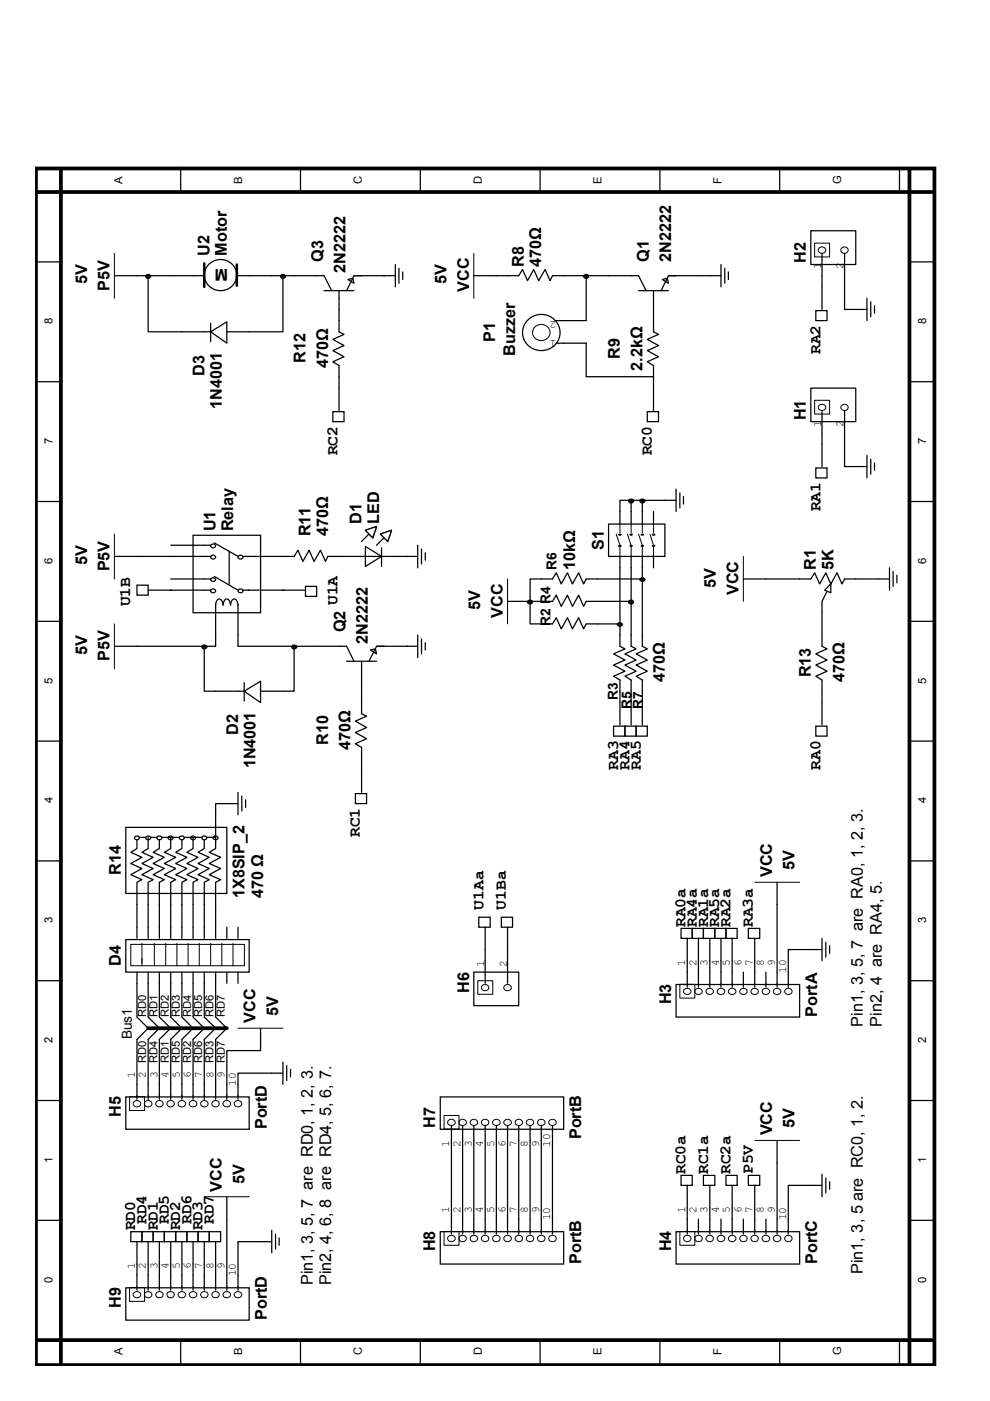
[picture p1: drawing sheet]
<svg xmlns="http://www.w3.org/2000/svg" width="210mm" height="297mm" viewBox="0 0 210 297" stroke-linecap="round" stroke-linejoin="round" font-family="sans-serif">
<path d="M7.6 35.7h190.5v253.7h-190.5zM12.9 36v253.4M192.8 36v253.4M7.6 40.7h190M7.6 284.1h190" fill="none" stroke="#000" stroke-width=".79"/>
<g fill="none" stroke="#000" stroke-width=".26">
<path d="M38.3 35.4v5.3M63.7 35.4v5.3M89.1 35.4v5.3M114.5 35.4v5.3M139.9 35.4v5.3M165.3 35.4v5.3M190.7 35.4v5.3M7.6 55.5h5.3M192.8 55.5h5.3M7.6 80.9h5.3M192.8 80.9h5.3M7.6 106.3h5.3"/>
<path d="M192.8 106.3h5.3M7.6 131.7h5.3M71.9 137h1.6l1.6 3.2M79.8 137h1.6M192.8 131.7h5.3M7.6 157.1h5.3M73.5 140.2h6.3M76.7 140.2v1.6M192.8 157.1h5.3M7.6 182.5h5.3M192.8 182.5h5.3M7.6 207.9h5.3"/>
<path d="M192.8 207.9h5.3M7.6 233.3h5.3M192.8 233.3h5.3M7.6 258.7h5.3M192.8 258.7h5.3M38.3 284.1v5.3M63.7 284.1v5.3M89.1 284.1v5.3M114.5 284.1v5.3M139.9 284.1v5.3M165.3 284.1v5.3M190.7 284.1v5.3"/>
</g>
<path d="M78.5 137.8l1.1-.2 .2 1z" fill="#fff"/>
<path d="M67.1 137h4.8M78.5 137.8l1.1-.2 .2 1zM86.2 137h-6.4l-1.6 3.2M51.8 144.7v4M51.8 146.5h3.4M76.7 141.8v2.4" fill="none" stroke="#000" stroke-width=".26"/>
<path d="M51.8 146.5l3.4-2.1v4.6z" fill="#fff"/>
<path d="M24.3 137h4.7M86.2 137h.1M86.2 137h2.4M88.6 134.7v4.7M89.4 135.5v3.1M90.2 136.3v1.5M45.7 146.5h6.4M51.8 146.5l3.4-2.1v4.6zM55.2 146.5h4.8" fill="none" stroke="#000" stroke-width=".26"/>
<path d="M24.3 132.3v9.5" fill="none" stroke="#000" stroke-width=".21"/>
<path d="M42.9 137a.51 .51 0 0 1 .6-.2 .51 .51 0 0 1 .3 .6 .59 .59 0 0 1-1-.2z" fill-rule="evenodd" fill="#f00"/>
<path d="M29 137h14.3M42.9 137a.51 .51 0 0 1 .6-.2 .51 .51 0 0 1 .3 .6 .59 .59 0 0 1-1-.2zM43.3 137v9.5h2.4M45.7 134.7v2.3h-2.4" fill="none" stroke="#000" stroke-width=".26"/>
<path d="M61.9 137a.51 .51 0 0 1 .7-.2 .51 .51 0 0 1 .2 .6 .59 .59 0 0 1-1-.2z" fill-rule="evenodd" fill="#f00"/>
<path d="M60 118h2.4l.8-1.3 1 2.3 1.3-2.3 1.1 2.3 1.3-2.3 1.1 2.3 .5-1h2.4M50.5 134.7v2.3h11.9M61.9 137a.51 .51 0 0 1 .7-.2 .51 .51 0 0 1 .2 .6 .59 .59 0 0 1-1-.2zM62.4 137v9.5h-2.4M62.4 137h4.7M76.7 144.2v7.1l1 .5-2.3 1.1 2.3 1.4-2.3 1 2.3 1.3-2.3 1.1 1.3 .8v2.4" fill="none" stroke="#000" stroke-width=".26"/>
<path d="M77.5 115.9l3.4 2.1-3.4 2.1z" fill="#fff"/>
<path d="M76.7 118h7.1M77.5 115.9l3.4 2.1-3.4 2.1zM77.5 112.4l2.3-.8-.8 2.4zM78.2 113.2l-1.5 1.6M80.6 113.2l2.4-.8-.8 2.4zM80.9 116.2v3.9M81.4 114l-1.6 1.6" fill="none" stroke="#000" stroke-width=".26"/>
<path d="M77.5 112.4l2.3-.8-.8 2.4z" fill="#fff"/>
<path d="M77.5 112.4l2.3-.8-.8 2.4z" fill="none" stroke="#000" stroke-width=".26"/>
<path d="M80.6 113.2l2.4-.8-.8 2.4z" fill="#fff"/>
<g fill="none" stroke="#000" stroke-width=".26">
<path d="M36.2 58.5h7.1M44.3 56a3.4 3.4 0 0 1 5.4 .6 3.4 3.4 0 0 1-2.2 5 3.3 3.3 0 0 1-3.7-1.6 3.3 3.3 0 0 1 .5-4zM50.2 58.5h7.4M44.7 68.5v4M44.7 70.3h3.4M24.3 118h20.4M36.2 115.6h8.5M40.9 113.5h14.3v16.4h-14.3zM44.7 117.9a.51 .51 0 0 1 .7-.2 .51 .51 0 0 1 .2 .6 .59 .59 0 0 1-.9-.2zM44.7 115.5a.51 .51 0 0 1 .7-.1 .51 .51 0 0 1 .2 .6 .57 .57 0 0 1-.9-.3zM45.4 115.1l5.1 2.9M48.6 116.9v6.9"/>
<path d="M50.5 117.9a.57 .57 0 0 1 1 .2 .5 .5 0 0 1-.6 .4 .5 .5 0 0 1-.4-.6zM51.5 118h3.4M55.2 118h4.8M71.9 118h4.8M80.6 113.2l2.4-.8-.8 2.4zM83.8 118h4.8M86.2 118h.1M88.6 115.6v4.8M89.4 116.4v3.2M90.2 117.2v1.6M29 124.1h2.4v2.1h-2.4zM31.4 125.1h13.3"/>
<path d="M36.2 125.1h.1M36.2 122.8h8.5M44.7 125.1a.51 .51 0 0 1 .7-.2 .51 .51 0 0 1 .2 .6 .57 .57 0 0 1-.9-.2zM44.7 122.7a.5 .5 0 0 1 .6-.2 .5 .5 0 0 1 .3 .6 .59 .59 0 0 1-.9-.2zM45.4 122.2l5.1 2.9M45.7 128.3a.95 .95 0 0 1 1-1.2l.4 .4 .2 .8v-.4a.75 .75 0 0 1 .8-.9 .75 .75 0 0 1 .7 .9l.1 .4v-.4a.75 .75 0 0 1 .8-.9 .75 .75 0 0 1 .7 .9l.1 .4M45.7 128v6.7M50.5 128v6.7M50.5 125.1a.59 .59 0 0 1 1 .2 .5 .5 0 0 1-.6 .4 .5 .5 0 0 1-.4-.6zM51.5 125.1h3.4M55.2 125.1h9.6M60 125.1h.1"/>
<path d="M64.8 124.3h2.3v2.1h-2.3zM75.4 168.3h2.3v2.1h-2.3zM76.7 160.9v7.1"/>
</g>
<path d="M24.3 113.2v9.6" fill="none" stroke="#000" stroke-width=".21"/>
<path d="M43.3 55.8v5M50.2 56.1v4.5" fill="none" stroke="#000" stroke-width=".53"/>
<path d="M44.7 70.3l3.4-2.1v4.6z" fill="#fff"/>
<path d="M38.6 70.3h6.3M44.7 70.3l3.4-2.1v4.6zM48.1 70.3h4.7M70.6 87.3h2.3v2.1h-2.3zM71.9 82.3v4.7" fill="none" stroke="#000" stroke-width=".26"/>
<path d="M59.5 58.4a.51 .51 0 0 1 .7-.2 .51 .51 0 0 1 .3 .6 .57 .57 0 0 1-1-.2z" fill-rule="evenodd" fill="#f00"/>
<path d="M59.5 58.4a.51 .51 0 0 1 .7-.2 .51 .51 0 0 1 .3 .6 .57 .57 0 0 1-1-.2zM67.1 58.5h1.6l1.6 3.1M75.1 58.5h1.6M68.7 61.6h6.4M71.9 61.6v1.6" fill="none" stroke="#000" stroke-width=".26"/>
<path d="M73.7 59.3l1.1-.3 .3 1.1z" fill="#fff"/>
<g fill="none" stroke="#000" stroke-width=".26">
<path d="M57.6 58.5h9.5M60 58.5v11.8h-7.2M73.7 59.3l1.1-.3 .3 1.1zM81.4 58.5h.1M83.8 58.5h-8.7l-1.6 3.1M83.8 56.1v4.7M84.6 56.9v3.2M85.4 57.6v1.7M100.5 58.5h4.7M133.8 58.5h1.6l1.6 3.1M141.7 58.5h1.6M150.5 58.5h2.4"/>
<path d="M152.9 56.1v4.7M153.7 56.9v3.2M154.4 57.6v1.7M71.9 63.2v7.1l1 .6-2.3 1.1 2.3 1.3-2.3 1 2.3 1.3-2.3 1.1 1.3 .8v4.8M135.4 61.6h6.3M138.6 61.6v1.6"/>
</g>
<path d="M100.5 53.7v9.5" fill="none" stroke="#000" stroke-width=".21"/>
<path d="M140.4 59.3l1.1-.3 .2 1.1z" fill="#fff"/>
<path d="M107.6 58.5h2.4l.8-1.4 1 2.4 1.4-2.4 1 2.4 1.4-2.4 1 2.4 .5-1h2.4M129 58.5h4.8M140.4 59.3l1.1-.3 .2 1.1zM148.1 58.5h-6.4l-1.5 3.1M138.6 68v2.3l1 .6-2.4 1.1 2.4 1.3-2.4 1 2.4 1.3-2.4 1.1 1.4 .8v2.4M138.6 63.2v2.4" fill="none" stroke="#000" stroke-width=".26"/>
<path d="M123.8 58.4a.59 .59 0 0 1 1 .2 .5 .5 0 0 1-.6 .4 .5 .5 0 0 1-.4-.6z" fill-rule="evenodd" fill="#f00"/>
<path d="M105.2 58.5h2.4M119.5 58.5h9.5M123.8 58.4a.59 .59 0 0 1 1 .2 .5 .5 0 0 1-.6 .4 .5 .5 0 0 1-.4-.6zM124.3 58.5v9.5h-6.4M148.1 58.5h2.4M112 67.8a3.9 3.9 0 0 1 6.2 .7 3.9 3.9 0 0 1-2.6 5.7 3.8 3.8 0 0 1-4.3-1.8 3.8 3.8 0 0 1 .7-4.6zM117.9 72.8h6.4v7.1h14.3v7.1M138.6 65.6v2.4M137.2 87.3h2.4v2.1h-2.4zM176.1 123.8l-1.8 3.7" fill="none" stroke="#000" stroke-width=".26"/>
<path d="M113.5 69.3a1.77 1.77 0 0 1 2.6 0 1.77 1.77 0 0 1-.4 2.7 1.77 1.77 0 0 1-2.3-.4 1.77 1.77 0 0 1 .1-2.3z" fill="none" stroke="#000" stroke-width=".21"/>
<path d="M174.8 125.1l1.3-1.3v1.9z" fill="#fff"/>
<g fill="none" stroke="#000" stroke-width=".26">
<path d="M141 106.1h2.3M143.3 103.7v4.7M144.1 104.5v3.2M144.9 105.3v1.6M107.6 127.5h4.8M114.8 132.3h2.3l.8-1.3 1.1 2.3 1.3-2.3 1.1 2.3 1.3-2.3 1 2.3 .6-1h2.4M114.8 127.5h2.3l.8-1.3 1.1 2.4 1.3-2.4 1.1 2.4 1.3-2.4 1 2.4 .6-1.1h2.4M114.8 122.8h2.3l.8-1.4 1.1 2.4 1.3-2.4 1.1 2.4 1.3-2.4 1 2.4 .6-1h2.4M131.4 134.7v2.3l1.1 .6-2.4 1 2.4 1.3-2.4 1.1 2.4 1.3-2.4 1.1 1.3 .8v2.3M133.8 134.7v2.3l1.1 .6-2.4 1 2.4 1.3-2.4 1.1 2.4 1.3-2.4 1.1 1.3 .8v2.3M136.2 134.7v2.3l1 .6-2.3 1 2.3 1.3-2.3 1.1 2.3 1.3-2.3 1.1 1.3 .8v2.3M157.6 122.8h14.3l.8-1.4 1.1 2.4 1.3-2.4 1 2.4 1.4-2.4 1 2.4 .6-1h9.5"/>
<path d="M174.3 127.5v9.5l1 .6-2.3 1 2.3 1.3-2.3 1.1 2.3 1.3-2.3 1.1 1.3 .8v9.5M174.8 125.1l1.3-1.3v1.9zM188.6 120.4v4.7M189.4 121.1v3.2M190.2 122v1.6M130.1 154h2.4v2.1h-2.4zM131.4 149v4.7M132.5 154h2.4v2.1h-2.4zM133.8 149v4.7M134.9 154h2.3v2.1h-2.3zM136.2 149v4.7M173 154h2.3v2.1h-2.3z"/>
</g>
<path d="M157.6 118v9.5M107.6 122.8v9.5" fill="none" stroke="#000" stroke-width=".21"/>
<path d="M131 132.2a.59 .59 0 0 1 1 .2 .5 .5 0 0 1-.6 .4 .5 .5 0 0 1-.4-.6z" fill-rule="evenodd" fill="#f00"/>
<path d="M131 132.2a.59 .59 0 0 1 1 .2 .5 .5 0 0 1-.6 .4 .5 .5 0 0 1-.4-.6z" fill="none" stroke="#000" stroke-width=".26"/>
<path d="M133.3 127.4a.57 .57 0 0 1 1 .3 .5 .5 0 0 1-.6 .3 .5 .5 0 0 1-.4-.6z" fill-rule="evenodd" fill="#f00"/>
<path d="M133.3 127.4a.57 .57 0 0 1 1 .3 .5 .5 0 0 1-.6 .3 .5 .5 0 0 1-.4-.6z" fill="none" stroke="#000" stroke-width=".26"/>
<path d="M135.7 122.7a.5 .5 0 0 1 .7-.2 .5 .5 0 0 1 .3 .6 .59 .59 0 0 1-1-.2z" fill-rule="evenodd" fill="#f00"/>
<path d="M135.7 122.7a.5 .5 0 0 1 .7-.2 .5 .5 0 0 1 .3 .6 .59 .59 0 0 1-1-.2z" fill="none" stroke="#000" stroke-width=".26"/>
<path d="M135.7 106a.51 .51 0 0 1 .7-.2 .51 .51 0 0 1 .3 .6 .57 .57 0 0 1-1-.2z" fill-rule="evenodd" fill="#f00"/>
<path d="M135.7 106a.51 .51 0 0 1 .7-.2 .51 .51 0 0 1 .3 .6 .57 .57 0 0 1-1-.2z" fill="none" stroke="#000" stroke-width=".26"/>
<path d="M111.9 127.4a.57 .57 0 0 1 1 .3 .5 .5 0 0 1-.6 .3 .5 .5 0 0 1-.4-.6z" fill-rule="evenodd" fill="#f00"/>
<g fill="none" stroke="#000" stroke-width=".26">
<path d="M171.9 48.9h9.5v7.2h-9.5zM174.3 53.7v11.9M179.1 53.7v11.9h4.7M173 65.9h2.3v2.1h-2.3zM183.8 63.2v4.8M184.6 64v3.2M185.4 64.8v1.6M171.9 82.3h9.5v7.1h-9.5zM173 99.2h2.3v2.1h-2.3zM174.3 87v11.9M179.1 87v11.9h4.7M183.8 96.6v4.7"/>
<path d="M184.6 97.4v3.1M185.4 98.2v1.5M129 111.1h12v6.9h-12zM131.4 108.4v2.5M131.4 118v16.7M133.8 108.4v2.5M133.8 118v16.7M136.2 108.4v2.5M136.2 118v16.7M136.2 106.1h4.8M138.6 108.4v2.5M138.6 118v2.4"/>
<path d="M111.9 127.4a.57 .57 0 0 1 1 .3 .5 .5 0 0 1-.6 .3 .5 .5 0 0 1-.4-.6zM112.4 127.5v4.8h2.4M112.4 127.5h.1M112.4 127.5h2.4M114.8 122.8h-2.4v4.7M126.7 132.3h4.7M126.7 127.5h7.1M126.7 122.8h9.5M131.4 146.5v2.5M133.8 146.5v2.5M136.2 146.5v2.5M48.1 170.4h2.4"/>
<path d="M50.5 168v4.8M51.3 168.8v3.1M52.1 169.6v1.6M101.5 194.5h2.4v2.1h-2.4zM102.9 196.6v11.9M106.3 194.5h2.4v2.1h-2.4zM107.6 196.6v11.9M144.4 196.8h2.4v2.2h-2.4zM145.7 199v10.3M146.8 196.8h2.3v2.2h-2.3zM148.1 199v10.3M149.1 196.8h2.5v2.2h-2.5z"/>
<path d="M150.5 199v10.3M151.6 196.8h2.3v2.2h-2.3zM152.9 199v10.3M153.9 196.8h2.4v2.2h-2.4zM155.2 199v10.3M158.7 196.8h2.4v2.2h-2.4zM160 199v10.3M164.8 187.1v22.2M174.3 199v4.7M175.1 199.8v3.1M31.4 218l-2.4 2.4v12.7M33.8 218l-2.4 2.4v12.7"/>
<path d="M36.2 218l-2.4 2.4v12.7M38.6 218l-2.4 2.4v12.7M40.9 218l-2.3 2.4v12.7M43.3 218l-2.4 2.4v12.7M45.7 218l-2.4 2.4v12.7M48.1 218l-2.4 2.4v12.7M55.2 218v4.7h-7.1v10.4M100.5 206.1h9.5v7.1h-9.5zM143.3 208.7h26.2v6.9h-26.2zM157.6 206.1v3.2M162.4 206.1v3.2M174.3 201.3h-7.2v8"/>
<path d="M175.9 200.5v1.6M26.7 232.6h26.1v6.8h-26.1zM60 227.5h-9.5v5.6M60 225.2v4.7M60.8 225.9v3.2M61.6 226.7v1.6M93.3 232.6h26.2v6.8h-26.2zM95.7 238.6v23.1M98.1 238.6v23.1M100.5 238.6v23.1M102.9 238.6v23.1M105.2 238.6v23.1"/>
<path d="M107.6 238.6v23.1M110 238.6v23.1M112.4 238.6v23.1M114.8 238.6v23.1M117.1 238.6v23.1M48.1 253.7v19.8M144.4 249.2h2.4v2.1h-2.4zM145.7 251.3v10.4M148.1 258.5v3.2M149.1 249.2h2.5v2.1h-2.5zM150.5 251.3v10.4M152.9 258.5v3.2"/>
<path d="M153.9 249.2h2.4v2.1h-2.4zM155.2 251.3v10.4M157.6 258.5v3.2M158.7 249.2h2.4v2.1h-2.4zM160 251.3v10.4M162.4 258.5v3.2M164.8 241.8v19.9M174.3 251.3h-7.2v10.4M174.3 249v4.7M175.1 249.8v3.1M175.9 250.6v1.5M26.7 273h26.1v6.9h-26.1z"/>
<path d="M27.7 261.1h2.4v2.2h-2.4zM29 263.3v10.2M30.1 261.1h2.4v2.2h-2.4zM31.4 263.3v10.2M32.5 261.1h2.3v2.2h-2.3zM33.8 263.3v10.2M34.8 261.1h2.5v2.2h-2.5zM36.2 263.3v10.2M37.3 261.1h2.3v2.2h-2.3zM38.6 263.3v10.2M39.6 261.1h2.4v2.2h-2.4zM40.9 263.3v10.2"/>
<path d="M42 261.1h2.4v2.2h-2.4zM43.3 263.3v10.2M44.4 261.1h2.4v2.2h-2.4zM45.7 263.3v10.2M57.6 263.3h-7.1v10.2M57.6 260.8v4.8M58.4 261.7v3.1M59.2 262.5v1.5M93.3 261.1h26.2v6.9h-26.2zM143.3 261.1h26.2v6.9h-26.2z"/>
</g>
<g fill="none" stroke="#000" stroke-width=".21">
<path d="M172.7 51.6h3.2v2.9h-3.2zM173.7 52.6a.72 .72 0 0 1 1.2 0 .72 .72 0 0 1-.3 1.1 .71 .71 0 0 1-.9-.2 .71 .71 0 0 1 0-.9zM172.7 84.9h3.2v2.9h-3.2zM173.7 85.9a.71 .71 0 0 1 1.1 0 .71 .71 0 0 1-.2 1.1 .69 .69 0 0 1-.9-.2 .69 .69 0 0 1 0-.9zM178.5 85.9a.71 .71 0 0 1 1.1 0 .71 .71 0 0 1-.2 1.1 .7 .7 0 0 1-.9-.2 .7 .7 0 0 1 0-.9zM130.6 113.2l.8 2.4M131.1 115.7l.3-.1 .3 .1-.3 .2zM131.2 113.3l.5 .1-.5 .1zM131.4 110.9v2.1M131.4 115.9v2.1M133 113.2l.8 2.4M133.6 113.3l.5 .1-.5 .1z"/>
<path d="M133.6 115.6l.5 .1-.5 .1zM133.8 110.9v2.1M133.8 115.9v2.1M135.4 113.2l.8 2.4M135.9 115.7l.3-.1 .2 .1-.2 .2zM136 113.3l.4 .1-.4 .1zM136.2 110.9v2.1M136.2 115.9v2.1M137.8 113.2l.8 2.4M138.4 113.3l.5 .1-.5 .1zM138.4 115.6l.5 .1-.3 .2-.2-.1zM138.6 110.9v2.1"/>
<path d="M138.6 115.9v2.1M160 187.1h9.5M50.5 218h9.5M101.3 207.9h3.2v2.9h-3.2zM102.3 208.9a.71 .71 0 0 1 1.1 0 .71 .71 0 0 1-.2 1.1 .7 .7 0 0 1-.9-.2 .7 .7 0 0 1 0-.9zM107.1 208.9a.71 .71 0 0 1 1.1 0 .71 .71 0 0 1-.3 1.1 .7 .7 0 0 1-.9-.2 .7 .7 0 0 1 .1-.9zM144.1 208.7h3.2v2.9h-3.2zM145.2 209.7a.71 .71 0 0 1 1.1 0 .71 .71 0 0 1-.3 1.1 .69 .69 0 0 1-.9-.2 .69 .69 0 0 1 .1-.9zM147.5 209.7a.7 .7 0 0 1 1.1 0 .7 .7 0 0 1-.2 1.1 .69 .69 0 0 1-.9-.2 .69 .69 0 0 1 0-.9zM149.9 209.7a.71 .71 0 0 1 1.1 0 .71 .71 0 0 1-.2 1.1 .7 .7 0 0 1-.9-.2 .7 .7 0 0 1 0-.9zM152.3 209.7a.71 .71 0 0 1 1.1 0 .71 .71 0 0 1-.2 1.1 .7 .7 0 0 1-.9-.2 .7 .7 0 0 1 0-.9zM154.7 209.7a.71 .71 0 0 1 1.1 0 .71 .71 0 0 1-.3 1.1 .69 .69 0 0 1-.8-.2 .69 .69 0 0 1 0-.9z"/>
<path d="M157.1 209.7a.7 .7 0 0 1 1.1 0 .7 .7 0 0 1-.3 1.1 .69 .69 0 0 1-.9-.2 .69 .69 0 0 1 .1-.9zM159.4 209.7a.71 .71 0 0 1 1.1 0 .71 .71 0 0 1-.2 1.1 .7 .7 0 0 1-.9-.2 .7 .7 0 0 1 0-.9zM161.8 209.7a.71 .71 0 0 1 1.1 0 .71 .71 0 0 1-.2 1.1 .7 .7 0 0 1-.9-.2 .7 .7 0 0 1 0-.9zM164.2 209.7a.71 .71 0 0 1 1.1 0 .71 .71 0 0 1-.2 1.1 .69 .69 0 0 1-.9-.2 .69 .69 0 0 1 0-.9zM166.6 209.7a.7 .7 0 0 1 1.1 0 .7 .7 0 0 1-.2 1.1 .69 .69 0 0 1-.9-.2 .69 .69 0 0 1 0-.9zM27.5 232.5h3.1v2.9h-3.1zM28.5 233.5a.73 .73 0 0 1 1.1 0 .73 .73 0 0 1-.3 1.1 .72 .72 0 0 1-.9-.1 .72 .72 0 0 1 .1-1zM30.9 233.5a.72 .72 0 0 1 1.1 0 .72 .72 0 0 1-.3 1.1 .71 .71 0 0 1-.9-.2 .71 .71 0 0 1 .1-.9zM38 233.5a.73 .73 0 0 1 1.1 0 .73 .73 0 0 1-.2 1.1 .72 .72 0 0 1-.9-.1 .72 .72 0 0 1 0-1zM40.4 233.5a.72 .72 0 0 1 1.1 0 .72 .72 0 0 1-.3 1.1 .71 .71 0 0 1-.9-.2 .71 .71 0 0 1 .1-.9zM47.5 233.5a.73 .73 0 0 1 1.2 0 .73 .73 0 0 1-.3 1.1 .72 .72 0 0 1-.9-.1 .72 .72 0 0 1 0-1zM49.9 233.5a.72 .72 0 0 1 1.1 0 .72 .72 0 0 1-.2 1.1 .71 .71 0 0 1-.9-.2 .71 .71 0 0 1 0-.9z"/>
<path d="M94.1 236.5h3.2v2.9h-3.2zM95.1 237.5a.71 .71 0 0 1 1.2 0 .71 .71 0 0 1-.3 1.1 .7 .7 0 0 1-.9-.2 .7 .7 0 0 1 0-.9zM97.5 237.5a.71 .71 0 0 1 1.1 0 .71 .71 0 0 1-.2 1.1 .7 .7 0 0 1-.9-.2 .7 .7 0 0 1 0-.9zM99.9 237.5a.71 .71 0 0 1 1.1 0 .71 .71 0 0 1-.2 1.1 .69 .69 0 0 1-.9-.2 .69 .69 0 0 1 0-.9zM102.3 237.5a.71 .71 0 0 1 1.1 0 .71 .71 0 0 1-.2 1.1 .7 .7 0 0 1-.9-.2 .7 .7 0 0 1 0-.9zM104.7 237.5a.71 .71 0 0 1 1.1 0 .71 .71 0 0 1-.3 1.1 .7 .7 0 0 1-.9-.2 .7 .7 0 0 1 .1-.9zM107.1 237.5a.71 .71 0 0 1 1.1 0 .71 .71 0 0 1-.3 1.1 .7 .7 0 0 1-.9-.2 .7 .7 0 0 1 .1-.9zM109.4 237.5a.71 .71 0 0 1 1.2 0 .71 .71 0 0 1-.3 1.1 .69 .69 0 0 1-.9-.2 .69 .69 0 0 1 0-.9zM111.8 237.5a.71 .71 0 0 1 1.1 0 .71 .71 0 0 1-.2 1.1 .7 .7 0 0 1-.9-.2 .7 .7 0 0 1 0-.9zM114.2 237.5a.71 .71 0 0 1 1.1 0 .71 .71 0 0 1-.2 1.1 .7 .7 0 0 1-.9-.2 .7 .7 0 0 1 0-.9zM116.6 237.5a.71 .71 0 0 1 1.1 0 .71 .71 0 0 1-.3 1.1 .7 .7 0 0 1-.9-.2 .7 .7 0 0 1 .1-.9zM43.3 253.7h9.5"/>
<path d="M160 241.8h9.5M27.5 273h3.1v2.9h-3.1zM28.5 274a.71 .71 0 0 1 1.1 0 .71 .71 0 0 1-.3 1.1 .7 .7 0 0 1-.9-.2 .7 .7 0 0 1 .1-.9zM30.9 274a.71 .71 0 0 1 1.1 0 .71 .71 0 0 1-.3 1.1 .7 .7 0 0 1-.9-.2 .7 .7 0 0 1 .1-.9zM33.2 274a.71 .71 0 0 1 1.2 0 .71 .71 0 0 1-.3 1.1 .7 .7 0 0 1-.9-.2 .7 .7 0 0 1 0-.9zM35.6 274a.71 .71 0 0 1 1.1 0 .71 .71 0 0 1-.2 1.1 .7 .7 0 0 1-.9-.2 .7 .7 0 0 1 0-.9zM38 274a.71 .71 0 0 1 1.1 0 .71 .71 0 0 1-.2 1.1 .7 .7 0 0 1-.9-.2 .7 .7 0 0 1 0-.9zM40.4 274a.71 .71 0 0 1 1.1 0 .71 .71 0 0 1-.3 1.1 .7 .7 0 0 1-.8-.2 .7 .7 0 0 1 0-.9zM42.8 274a.71 .71 0 0 1 1.1 0 .71 .71 0 0 1-.3 1.1 .7 .7 0 0 1-.9-.2 .7 .7 0 0 1 .1-.9zM45.1 274a.71 .71 0 0 1 1.1 0 .71 .71 0 0 1-.2 1.1 .7 .7 0 0 1-.9-.2 .7 .7 0 0 1 0-.9zM47.5 274a.71 .71 0 0 1 1.1 0 .71 .71 0 0 1-.2 1.1 .7 .7 0 0 1-.9-.2 .7 .7 0 0 1 0-.9zM49.9 274a.71 .71 0 0 1 1.1 0 .71 .71 0 0 1-.2 1.1 .7 .7 0 0 1-.9-.2 .7 .7 0 0 1 0-.9z"/>
<path d="M94.1 261.1h3.2v2.9h-3.2zM95.1 262.1a.73 .73 0 0 1 1.2 0 .73 .73 0 0 1-.3 1.1 .72 .72 0 0 1-.9-.2 .72 .72 0 0 1 0-.9zM97.5 262.1a.72 .72 0 0 1 1.2 0 .72 .72 0 0 1-.3 1.1 .71 .71 0 0 1-.9-.2 .71 .71 0 0 1 0-.9zM104.7 262.1a.73 .73 0 0 1 1.1 0 .73 .73 0 0 1-.3 1.1 .72 .72 0 0 1-.9-.2 .72 .72 0 0 1 .1-.9zM107.1 262.1a.72 .72 0 0 1 1.1 0 .72 .72 0 0 1-.3 1.1 .71 .71 0 0 1-.9-.2 .71 .71 0 0 1 .1-.9zM114.2 262.1a.73 .73 0 0 1 1.1 0 .73 .73 0 0 1-.2 1.1 .72 .72 0 0 1-.9-.2 .72 .72 0 0 1 0-.9zM116.6 262.1a.72 .72 0 0 1 1.1 0 .72 .72 0 0 1-.3 1.1 .71 .71 0 0 1-.9-.2 .71 .71 0 0 1 .1-.9zM144.1 261.1h3.2v2.9h-3.2zM145.2 262.1a.72 .72 0 0 1 1.1 0 .72 .72 0 0 1-.3 1.1 .71 .71 0 0 1-.9-.2 .71 .71 0 0 1 .1-.9zM152.3 262.1a.73 .73 0 0 1 1.1 0 .73 .73 0 0 1-.2 1.1 .72 .72 0 0 1-.9-.2 .72 .72 0 0 1 0-.9zM154.7 262.1a.72 .72 0 0 1 1.1 0 .72 .72 0 0 1-.3 1.1 .71 .71 0 0 1-.9-.2 .71 .71 0 0 1 .1-.9zM161.8 262.1a.73 .73 0 0 1 1.2 0 .73 .73 0 0 1-.3 1.1 .72 .72 0 0 1-.9-.2 .72 .72 0 0 1 0-.9z"/>
<path d="M164.2 262.1a.72 .72 0 0 1 1.1 0 .72 .72 0 0 1-.2 1.1 .71 .71 0 0 1-.9-.2 .71 .71 0 0 1 0-.9z"/>
<circle cx="179" cy="53.1" r=".73"/>
<circle cx="33.8" cy="234.1" r=".73"/>
<circle cx="36.1" cy="234.1" r=".73"/>
<circle cx="43.3" cy="234.1" r=".73"/>
<circle cx="45.7" cy="234.1" r=".73"/>
<circle cx="100.4" cy="262.6" r=".73"/>
<circle cx="102.8" cy="262.6" r=".73"/>
<circle cx="110" cy="262.6" r=".73"/>
<circle cx="112.3" cy="262.6" r=".73"/>
<circle cx="148.1" cy="262.6" r=".73"/>
<circle cx="150.4" cy="262.6" r=".73"/>
<circle cx="157.6" cy="262.6" r=".73"/>
<circle cx="160" cy="262.6" r=".73"/>
<circle cx="167.1" cy="262.6" r=".73"/>
</g>
<path d="M31.4 218h16.7" fill="none" stroke="#000" stroke-width=".79"/>
<path d="M133.3 106a.59 .59 0 0 1 1 .2 .5 .5 0 0 1-.6 .4 .5 .5 0 0 1-.4-.6z" fill-rule="evenodd" fill="#f00"/>
<g fill="none" stroke="#000" stroke-width=".26">
<path d="M133.3 106a.59 .59 0 0 1 1 .2 .5 .5 0 0 1-.6 .4 .5 .5 0 0 1-.4-.6zM133.8 106.1h-2.4v2.3M133.8 106.1h2.4v2.3M133.8 106.1v2.3M26.7 199.2h26.1v6.9h-26.1zM29 196.6v2.4M31.4 196.6v2.4M33.8 196.6v2.4M36.2 196.6v2.4M38.6 196.6v2.4M40.9 196.6v2.4M43.3 196.6v2.4"/>
<path d="M45.7 196.6v2.4M48.1 196.6v2.4M50.5 196.6v2.4M29 206.1v9.5l2.4 2.4M31.4 206.1v9.5l2.4 2.4M33.8 206.1v9.5l2.4 2.4M36.2 206.1v9.5l2.4 2.4M38.6 206.1v9.5l2.3 2.4M40.9 206.1v9.5l2.4 2.4M43.3 206.1v9.5l2.4 2.4M45.7 206.1v9.5l2.4 2.4M48.1 206.1v2.4"/>
<path d="M50.5 206.1v2.4"/>
</g>
<path d="M27.7 200.2h24.1v4.6h-24.1zM30.1 200v4.8M32.7 200v4.8M35.1 200v4.8M37.5 200v4.8M39.9 200v4.8M42.2 200v4.8M44.7 200v4.8M47 200v4.8M49.4 200v4.8" fill="none" stroke="#000" stroke-width=".21"/>
<path d="M45.2 177.5a.55 .55 0 0 1 .6-.3 .55 .55 0 0 1 .4 .5 .5 .5 0 0 1-.6 .3 .5 .5 0 0 1-.4-.5z" fill-rule="evenodd" fill="#fff"/>
<path d="M45.2 177.5a.55 .55 0 0 1 .6-.3 .55 .55 0 0 1 .4 .5 .5 .5 0 0 1-.6 .3 .5 .5 0 0 1-.4-.5z" fill="none" stroke="#000" stroke-width=".26"/>
<path d="M40.5 177.5a.5 .5 0 0 1 .6-.2 .5 .5 0 0 1 .3 .6 .59 .59 0 0 1-1-.2z" fill-rule="evenodd" fill="#fff"/>
<path d="M40.5 177.5a.5 .5 0 0 1 .6-.2 .5 .5 0 0 1 .3 .6 .59 .59 0 0 1-1-.2z" fill="none" stroke="#000" stroke-width=".26"/>
<path d="M35.7 177.5a.55 .55 0 0 1 .6-.3 .55 .55 0 0 1 .4 .5 .5 .5 0 0 1-.6 .3 .5 .5 0 0 1-.4-.5z" fill-rule="evenodd" fill="#fff"/>
<path d="M26.7 175.4h21.4v14h-21.4zM33.8 177.5v2.4l-1.3 .8 2.3 1.1-2.3 1.3 2.3 1-2.3 1.4 2.3 1-1 .6v2.3M35.7 177.5a.55 .55 0 0 1 .6-.3 .55 .55 0 0 1 .4 .5 .5 .5 0 0 1-.6 .3 .5 .5 0 0 1-.4-.5zM36.2 177.5v2.4l-1.4 .8 2.5 1.1-2.5 1.3 2.5 1-2.5 1.4 2.5 1-1.1 .6v2.3M38.6 177.5v2.4l-1.3 .8 2.3 1.1-2.3 1.3 2.3 1-2.3 1.4 2.3 1-1 .6v2.3M40.9 177.5v2.4l-1.3 .8 2.4 1.1-2.4 1.3 2.4 1-2.4 1.4 2.4 1-1.1 .6v2.3M43.3 177.5v2.4l-1.3 .8 2.4 1.1-2.4 1.3 2.4 1-2.4 1.4 2.4 1-1.1 .6v2.3M45.7 177.5v2.4l-1.3 .8 2.4 1.1-2.4 1.3 2.4 1-2.4 1.4 2.4 1-1.1 .6v2.3M45.7 175.1v2.4h-16.7" fill="none" stroke="#000" stroke-width=".26"/>
<path d="M31 177.5a.5 .5 0 0 1 .6-.2 .5 .5 0 0 1 .3 .6 .59 .59 0 0 1-1-.2z" fill-rule="evenodd" fill="#fff"/>
<path d="M29 177.5v2.4l-1.3 .8 2.4 1.1-2.4 1.3 2.4 1-2.4 1.4 2.4 1-1.1 .6v2.3M31 177.5a.5 .5 0 0 1 .6-.2 .5 .5 0 0 1 .3 .6 .59 .59 0 0 1-1-.2zM31.4 177.5v2.4l-1.3 .8 2.4 1.1-2.4 1.3 2.4 1-2.4 1.4 2.4 1-1.1 .6v2.3" fill="none" stroke="#000" stroke-width=".26"/>
<path d="M42.9 177.5a.5 .5 0 0 1 .6-.2 .5 .5 0 0 1 .3 .6 .59 .59 0 0 1-1-.2z" fill-rule="evenodd" fill="#fff"/>
<path d="M42.9 177.5a.5 .5 0 0 1 .6-.2 .5 .5 0 0 1 .3 .6 .59 .59 0 0 1-1-.2z" fill="none" stroke="#000" stroke-width=".26"/>
<path d="M38.1 177.5a.55 .55 0 0 1 .5-.3 .55 .55 0 0 1 .5 .5 .5 .5 0 0 1-.6 .3 .5 .5 0 0 1-.4-.5z" fill-rule="evenodd" fill="#fff"/>
<path d="M38.1 177.5a.55 .55 0 0 1 .5-.3 .55 .55 0 0 1 .5 .5 .5 .5 0 0 1-.6 .3 .5 .5 0 0 1-.4-.5z" fill="none" stroke="#000" stroke-width=".26"/>
<path d="M33.3 177.5a.5 .5 0 0 1 .7-.2 .5 .5 0 0 1 .3 .6 .59 .59 0 0 1-1-.2z" fill-rule="evenodd" fill="#fff"/>
<path d="M33.3 177.5a.5 .5 0 0 1 .7-.2 .5 .5 0 0 1 .3 .6 .59 .59 0 0 1-1-.2z" fill="none" stroke="#000" stroke-width=".26"/>
<path d="M28.6 177.5a.55 .55 0 0 1 .5-.3 .55 .55 0 0 1 .4 .5 .5 .5 0 0 1-.5 .3 .5 .5 0 0 1-.4-.5z" fill-rule="evenodd" fill="#fff"/>
<path d="M24.3 58.5h4.7M28.6 177.5a.55 .55 0 0 1 .5-.3 .55 .55 0 0 1 .4 .5 .5 .5 0 0 1-.5 .3 .5 .5 0 0 1-.4-.5zM48.1 170.4h-2.4v4.7M29 189.4v7.2M31.4 189.4v7.2M33.8 189.4v7.2M36.2 189.4v7.2M38.6 189.4v7.2M40.9 189.4v7.2M43.3 189.4v7.2M45.7 189.4v7.2" fill="none" stroke="#000" stroke-width=".26"/>
<path d="M24.3 53.7v9.5" fill="none" stroke="#000" stroke-width=".21"/>
<path d="M31 58.4a.51 .51 0 0 1 .6-.2 .51 .51 0 0 1 .3 .6 .57 .57 0 0 1-1-.2z" fill-rule="evenodd" fill="#f00"/>
<path d="M29 58.5h7.2M31 58.4a.51 .51 0 0 1 .6-.2 .51 .51 0 0 1 .3 .6 .57 .57 0 0 1-1-.2zM31.4 58.5v11.8h7.2" fill="none" stroke="#000" stroke-width=".26"/>
<g font-size="3.4">
<text x="44.4" y="54.2" transform="rotate(-90 44.4 54.2)">U2</text>
<text x="48.1" y="54.2" transform="rotate(-90 48.1 54.2)">Motor</text>
<text x="48.4" y="57.1" transform="rotate(-180 48.4 57.1)">M</text>
<text x="68.5" y="55.5" transform="rotate(-90 68.5 55.5)">Q3</text>
<text x="73.2" y="57.9" transform="rotate(-90 73.2 57.9)">2N2222</text>
<text x="111.1" y="56.6" transform="rotate(-90 111.1 56.6)">R8</text>
<text x="114.8" y="56.6" transform="rotate(-90 114.8 56.6)">470Ω</text>
<text x="137.5" y="55.5" transform="rotate(-90 137.5 55.5)">Q1</text>
<text x="142.3" y="55.5" transform="rotate(-90 142.3 55.5)">2N2222</text>
<text x="170.9" y="55.8" transform="rotate(-90 170.9 55.8)">H2</text>
<text x="18.5" y="60.3" transform="rotate(-90 18.5 60.3)">5V</text>
<text x="23.2" y="61.6" transform="rotate(-90 23.2 61.6)">P5V</text>
<text x="94.7" y="60.3" transform="rotate(-90 94.7 60.3)">5V</text>
<text x="99.4" y="61.9" transform="rotate(-90 99.4 61.9)">VCC</text>
<text x="64.8" y="77" transform="rotate(-90 64.8 77)">R12</text>
<text x="105" y="72.5" transform="rotate(-90 105 72.5)">P1</text>
<text x="109.2" y="75.4" transform="rotate(-90 109.2 75.4)">Buzzer</text>
<text x="131.4" y="76.1" transform="rotate(-90 131.4 76.1)">R9</text>
<text x="173.9" y="75.1" transform="rotate(-90 173.9 75.1)">RA2</text>
<text x="43.3" y="79.6" transform="rotate(-90 43.3 79.6)">D3</text>
<text x="69.6" y="78" transform="rotate(-90 69.6 78)">470Ω</text>
<text x="136.2" y="78.6" transform="rotate(-90 136.2 78.6)">2.2kΩ</text>
<text x="47" y="86.7" transform="rotate(-90 47 86.7)">1N4001</text>
<text x="170.9" y="89.1" transform="rotate(-90 170.9 89.1)">H1</text>
<text x="71.5" y="96.6" transform="rotate(-90 71.5 96.6)">RC2</text>
<text x="138.2" y="96.6" transform="rotate(-90 138.2 96.6)">RC0</text>
<text x="45.7" y="112.7" transform="rotate(-90 45.7 112.7)">U1</text>
<text x="49.4" y="112.7" transform="rotate(-90 49.4 112.7)">Relay</text>
<text x="65.8" y="113.7" transform="rotate(-90 65.8 113.7)">R11</text>
<text x="69.6" y="113.7" transform="rotate(-90 69.6 113.7)">470Ω</text>
<text x="76.7" y="111.1" transform="rotate(-90 76.7 111.1)">D1</text>
<text x="80.4" y="111.1" transform="rotate(-90 80.4 111.1)">LED</text>
<text x="173.9" y="108.4" transform="rotate(-90 173.9 108.4)">RA1</text>
<text x="18.5" y="119.8" transform="rotate(-90 18.5 119.8)">5V</text>
<text x="128" y="116.7" transform="rotate(-90 128 116.7)">S1</text>
<text x="23.2" y="121.1" transform="rotate(-90 23.2 121.1)">P5V</text>
<text x="121.9" y="120.9" transform="rotate(-90 121.9 120.9)">10kΩ</text>
<text x="151.8" y="124.6" transform="rotate(-90 151.8 124.6)">5V</text>
<text x="173" y="120.9" transform="rotate(-90 173 120.9)">R1</text>
<text x="176.7" y="120.9" transform="rotate(-90 176.7 120.9)">5K</text>
<text x="27.6" y="128.6" transform="rotate(-90 27.6 128.6)">U1B</text>
<text x="71.5" y="128.3" transform="rotate(-90 71.5 128.3)">U1A</text>
<text x="101.8" y="129.4" transform="rotate(-90 101.8 129.4)">5V</text>
<text x="106.6" y="130.9" transform="rotate(-90 106.6 130.9)">VCC</text>
<text x="156.6" y="126.2" transform="rotate(-90 156.6 126.2)">VCC</text>
<text x="73.2" y="134.1" transform="rotate(-90 73.2 134.1)">Q2</text>
<text x="78" y="136.5" transform="rotate(-90 78 136.5)">2N2222</text>
<text x="18.5" y="138.9" transform="rotate(-90 18.5 138.9)">5V</text>
<text x="23.2" y="140.2" transform="rotate(-90 23.2 140.2)">P5V</text>
<text x="171.9" y="143.6" transform="rotate(-90 171.9 143.6)">R13</text>
<text x="141" y="144.7" transform="rotate(-90 141 144.7)">470Ω</text>
<text x="179.1" y="144.7" transform="rotate(-90 179.1 144.7)">470Ω</text>
<text x="50.5" y="155.8" transform="rotate(-90 50.5 155.8)">D2</text>
<text x="69.6" y="157.9" transform="rotate(-90 69.6 157.9)">R10</text>
<text x="74.3" y="159" transform="rotate(-90 74.3 159)">470Ω</text>
<text x="54.2" y="162.9" transform="rotate(-90 54.2 162.9)">1N4001</text>
<text x="131.1" y="163.2" transform="rotate(-90 131.1 163.2)">RA3</text>
<text x="133.4" y="163.2" transform="rotate(-90 133.4 163.2)">RA4</text>
<text x="135.8" y="163.2" transform="rotate(-90 135.8 163.2)">RA5</text>
<text x="173.9" y="163.2" transform="rotate(-90 173.9 163.2)">RA0</text>
<text x="76.3" y="177.5" transform="rotate(-90 76.3 177.5)">RC1</text>
<text x="25.6" y="185.5" transform="rotate(-90 25.6 185.5)">R14</text>
<text x="163.7" y="186" transform="rotate(-90 163.7 186)">VCC</text>
<text x="168.5" y="184.4" transform="rotate(-90 168.5 184.4)">5V</text>
<text x="51.8" y="190.4" transform="rotate(-90 51.8 190.4)">1X8SIP_2</text>
<text x="55.8" y="190.4" transform="rotate(-90 55.8 190.4)">470 Ω</text>
<text x="102.5" y="192.9" transform="rotate(-90 102.5 192.9)">U1Aa</text>
<text x="107.3" y="192.9" transform="rotate(-90 107.3 192.9)">U1Ba</text>
<text x="145.4" y="196.5" transform="rotate(-90 145.4 196.5)">RA0a</text>
<text x="147.7" y="196.5" transform="rotate(-90 147.7 196.5)">RA4a</text>
<text x="150.1" y="196.5" transform="rotate(-90 150.1 196.5)">RA1a</text>
<text x="152.5" y="196.5" transform="rotate(-90 152.5 196.5)">RA5a</text>
<text x="154.9" y="196.5" transform="rotate(-90 154.9 196.5)">RA2a</text>
<text x="159.6" y="196.5" transform="rotate(-90 159.6 196.5)">RA3a</text>
<text x="25.6" y="204.8" transform="rotate(-90 25.6 204.8)">D4</text>
<text x="59" y="215.3" transform="rotate(-90 59 215.3)">5V</text>
<text x="99.4" y="210.6" transform="rotate(-90 99.4 210.6)">H6</text>
<text x="142.3" y="213" transform="rotate(-90 142.3 213)">H3</text>
<text x="173.3" y="215.6" transform="rotate(-90 173.3 215.6)">PortA</text>
<text x="54.2" y="216.9" transform="rotate(-90 54.2 216.9)">VCC</text>
<text x="183" y="217.7" transform="rotate(-90 183 217.7)">Pin1, 3, 5, 7 are RA0, 1, 2, 3.</text>
<text x="186.9" y="217.7" transform="rotate(-90 186.9 217.7)">Pin2, 4 are RA4, 5.</text>
<text x="25.6" y="236.8" transform="rotate(-90 25.6 236.8)">H5</text>
<text x="56.6" y="239.4" transform="rotate(-90 56.6 239.4)">PortD</text>
<text x="92.3" y="239.1" transform="rotate(-90 92.3 239.1)">H7</text>
<text x="168.5" y="239.1" transform="rotate(-90 168.5 239.1)">5V</text>
<text x="123.2" y="241.5" transform="rotate(-90 123.2 241.5)">PortB</text>
<text x="163.7" y="240.7" transform="rotate(-90 163.7 240.7)">VCC</text>
<text x="51.8" y="251.1" transform="rotate(-90 51.8 251.1)">5V</text>
<text x="145.4" y="249" transform="rotate(-90 145.4 249)">RC0a</text>
<text x="150.1" y="249" transform="rotate(-90 150.1 249)">RC1a</text>
<text x="154.9" y="249" transform="rotate(-90 154.9 249)">RC2a</text>
<text x="159.6" y="249" transform="rotate(-90 159.6 249)">P5V</text>
<text x="47" y="252.6" transform="rotate(-90 47 252.6)">VCC</text>
<text x="28.7" y="260.8" transform="rotate(-90 28.7 260.8)">RD0</text>
<text x="31.1" y="259.5" transform="rotate(-90 31.1 259.5)">RD4</text>
<text x="33.4" y="260.8" transform="rotate(-90 33.4 260.8)">RD1</text>
<text x="35.8" y="259.5" transform="rotate(-90 35.8 259.5)">RD5</text>
<text x="38.2" y="260.8" transform="rotate(-90 38.2 260.8)">RD2</text>
<text x="40.6" y="259.5" transform="rotate(-90 40.6 259.5)">RD6</text>
<text x="43" y="260.8" transform="rotate(-90 43 260.8)">RD3</text>
<text x="45.3" y="259.5" transform="rotate(-90 45.3 259.5)">RD7</text>
<text x="92.3" y="265.3" transform="rotate(-90 92.3 265.3)">H8</text>
<text x="123.2" y="268" transform="rotate(-90 123.2 268)">PortB</text>
<text x="142.3" y="265.3" transform="rotate(-90 142.3 265.3)">H4</text>
<text x="173.3" y="268" transform="rotate(-90 173.3 268)">PortC</text>
<text x="66.3" y="272.5" transform="rotate(-90 66.3 272.5)">Pin1, 3, 5, 7 are RD0, 1, 2, 3.</text>
<text x="70.2" y="272.5" transform="rotate(-90 70.2 272.5)">Pin2, 4, 6, 8 are RD4, 5, 6, 7.</text>
<text x="183" y="270.1" transform="rotate(-90 183 270.1)">Pin1, 3, 5 are RC0, 1, 2.</text>
<text x="25.6" y="277.2" transform="rotate(-90 25.6 277.2)">H9</text>
<text x="56.6" y="279.9" transform="rotate(-90 56.6 279.9)">PortD</text>
</g>
<g font-size="2.9">
<text x="118" y="120.9" transform="rotate(-90 118 120.9)">R6</text>
<text x="116.7" y="132.8" transform="rotate(-90 116.7 132.8)">R2 R4</text>
<text x="131" y="148.4" transform="rotate(-90 131 148.4)">R3</text>
<text x="133.9" y="150.2" transform="rotate(-90 133.9 150.2)">R5</text>
<text x="136.3" y="150.2" transform="rotate(-90 136.3 150.2)">R7</text>
<text x="28" y="220.4" transform="rotate(-90 28 220.4)">Bus1</text>
</g>
<g font-size="2.4">
<text x="26" y="39.1" transform="rotate(-90 26 39.1)">A</text>
<text x="51.4" y="39.1" transform="rotate(-90 51.4 39.1)">B</text>
<text x="76.8" y="39.1" transform="rotate(-90 76.8 39.1)">C</text>
<text x="102.2" y="39.1" transform="rotate(-90 102.2 39.1)">D</text>
<text x="127.6" y="39.1" transform="rotate(-90 127.6 39.1)">E</text>
<text x="153" y="39.1" transform="rotate(-90 153 39.1)">F</text>
<text x="178.4" y="39.1" transform="rotate(-90 178.4 39.1)">G</text>
<text x="174.1" y="57.1" transform="rotate(-90 174.1 57.1)">1</text>
<text x="178.9" y="57.1" transform="rotate(-90 178.9 57.1)">2</text>
<text x="11.1" y="68.7" transform="rotate(-90 11.1 68.7)">8</text>
<text x="117.9" y="68.1" transform="rotate(-180 117.9 68.1)">2</text>
<text x="117.9" y="72" transform="rotate(-180 117.9 72)">1</text>
<text x="196.3" y="68.7" transform="rotate(-90 196.3 68.7)">8</text>
<text x="11.1" y="94.1" transform="rotate(-90 11.1 94.1)">7</text>
<text x="174.1" y="90.5" transform="rotate(-90 174.1 90.5)">1</text>
<text x="178.9" y="90.5" transform="rotate(-90 178.9 90.5)">2</text>
<text x="196.3" y="94.1" transform="rotate(-90 196.3 94.1)">7</text>
<text x="11.1" y="119.5" transform="rotate(-90 11.1 119.5)">6</text>
<text x="196.3" y="119.5" transform="rotate(-90 196.3 119.5)">6</text>
<text x="11.1" y="144.9" transform="rotate(-90 11.1 144.9)">5</text>
<text x="196.3" y="144.9" transform="rotate(-90 196.3 144.9)">5</text>
<text x="11.1" y="170.3" transform="rotate(-90 11.1 170.3)">4</text>
<text x="196.3" y="170.3" transform="rotate(-90 196.3 170.3)">4</text>
<text x="11.1" y="195.7" transform="rotate(-90 11.1 195.7)">3</text>
<text x="196.3" y="195.7" transform="rotate(-90 196.3 195.7)">3</text>
<text x="102.7" y="205" transform="rotate(-90 102.7 205)">1</text>
<text x="107.4" y="205" transform="rotate(-90 107.4 205)">2</text>
<text x="145.2" y="204.8" transform="rotate(-90 145.2 204.8)">1</text>
<text x="147.7" y="204.8" transform="rotate(-90 147.7 204.8)">2</text>
<text x="150" y="204.8" transform="rotate(-90 150 204.8)">3</text>
<text x="152.4" y="204.8" transform="rotate(-90 152.4 204.8)">4</text>
<text x="154.8" y="204.8" transform="rotate(-90 154.8 204.8)">5</text>
<text x="157.2" y="204.8" transform="rotate(-90 157.2 204.8)">6</text>
<text x="159.6" y="204.8" transform="rotate(-90 159.6 204.8)">7</text>
<text x="161.9" y="204.8" transform="rotate(-90 161.9 204.8)">8</text>
<text x="164.3" y="204.8" transform="rotate(-90 164.3 204.8)">9</text>
<text x="166.7" y="206.3" transform="rotate(-90 166.7 206.3)">10</text>
<text x="31" y="215.6" transform="rotate(-90 31 215.6)">RD0</text>
<text x="33.4" y="215.6" transform="rotate(-90 33.4 215.6)">RD1</text>
<text x="35.8" y="215.6" transform="rotate(-90 35.8 215.6)">RD2</text>
<text x="38.1" y="215.6" transform="rotate(-90 38.1 215.6)">RD3</text>
<text x="40.5" y="215.6" transform="rotate(-90 40.5 215.6)">RD4</text>
<text x="42.9" y="215.6" transform="rotate(-90 42.9 215.6)">RD5</text>
<text x="45.3" y="215.6" transform="rotate(-90 45.3 215.6)">RD6</text>
<text x="47.7" y="215.6" transform="rotate(-90 47.7 215.6)">RD7</text>
<text x="11.1" y="221.1" transform="rotate(-90 11.1 221.1)">2</text>
<text x="196.3" y="221.1" transform="rotate(-90 196.3 221.1)">2</text>
<text x="31" y="225.4" transform="rotate(-90 31 225.4)">RD0</text>
<text x="33.4" y="225.4" transform="rotate(-90 33.4 225.4)">RD4</text>
<text x="35.8" y="225.4" transform="rotate(-90 35.8 225.4)">RD1</text>
<text x="38.1" y="225.4" transform="rotate(-90 38.1 225.4)">RD5</text>
<text x="40.5" y="225.4" transform="rotate(-90 40.5 225.4)">RD2</text>
<text x="42.9" y="225.4" transform="rotate(-90 42.9 225.4)">RD6</text>
<text x="45.3" y="225.4" transform="rotate(-90 45.3 225.4)">RD3</text>
<text x="47.7" y="225.4" transform="rotate(-90 47.7 225.4)">RD7</text>
<text x="28.6" y="228.5" transform="rotate(-90 28.6 228.5)">1</text>
<text x="30.9" y="228.5" transform="rotate(-90 30.9 228.5)">2</text>
<text x="33.4" y="228.5" transform="rotate(-90 33.4 228.5)">3</text>
<text x="35.7" y="228.5" transform="rotate(-90 35.7 228.5)">4</text>
<text x="38.1" y="228.5" transform="rotate(-90 38.1 228.5)">5</text>
<text x="40.5" y="228.5" transform="rotate(-90 40.5 228.5)">6</text>
<text x="42.9" y="228.5" transform="rotate(-90 42.9 228.5)">7</text>
<text x="45.3" y="228.5" transform="rotate(-90 45.3 228.5)">8</text>
<text x="47.6" y="228.5" transform="rotate(-90 47.6 228.5)">9</text>
<text x="50" y="230.2" transform="rotate(-90 50 230.2)">10</text>
<text x="95.2" y="243.1" transform="rotate(-90 95.2 243.1)">1</text>
<text x="97.6" y="243.1" transform="rotate(-90 97.6 243.1)">2</text>
<text x="100" y="243.1" transform="rotate(-90 100 243.1)">3</text>
<text x="102.4" y="243.1" transform="rotate(-90 102.4 243.1)">4</text>
<text x="104.8" y="243.1" transform="rotate(-90 104.8 243.1)">5</text>
<text x="107.1" y="243.1" transform="rotate(-90 107.1 243.1)">6</text>
<text x="109.6" y="243.1" transform="rotate(-90 109.6 243.1)">7</text>
<text x="111.9" y="243.1" transform="rotate(-90 111.9 243.1)">8</text>
<text x="114.3" y="243.1" transform="rotate(-90 114.3 243.1)">9</text>
<text x="116.7" y="243.1" transform="rotate(-90 116.7 243.1)">10</text>
<text x="11.1" y="246.5" transform="rotate(-90 11.1 246.5)">1</text>
<text x="196.3" y="246.5" transform="rotate(-90 196.3 246.5)">1</text>
<text x="95.2" y="257.1" transform="rotate(-90 95.2 257.1)">1</text>
<text x="97.6" y="257.1" transform="rotate(-90 97.6 257.1)">2</text>
<text x="100" y="257.1" transform="rotate(-90 100 257.1)">3</text>
<text x="102.4" y="257.1" transform="rotate(-90 102.4 257.1)">4</text>
<text x="104.8" y="257.1" transform="rotate(-90 104.8 257.1)">5</text>
<text x="107.1" y="257.1" transform="rotate(-90 107.1 257.1)">6</text>
<text x="109.6" y="257.1" transform="rotate(-90 109.6 257.1)">7</text>
<text x="111.9" y="257.1" transform="rotate(-90 111.9 257.1)">8</text>
<text x="114.3" y="257.1" transform="rotate(-90 114.3 257.1)">9</text>
<text x="145.2" y="257.1" transform="rotate(-90 145.2 257.1)">1</text>
<text x="147.7" y="257.1" transform="rotate(-90 147.7 257.1)">2</text>
<text x="150" y="257.1" transform="rotate(-90 150 257.1)">3</text>
<text x="152.4" y="257.1" transform="rotate(-90 152.4 257.1)">4</text>
<text x="154.8" y="257.1" transform="rotate(-90 154.8 257.1)">5</text>
<text x="157.2" y="257.1" transform="rotate(-90 157.2 257.1)">6</text>
<text x="159.6" y="257.1" transform="rotate(-90 159.6 257.1)">7</text>
<text x="161.9" y="257.1" transform="rotate(-90 161.9 257.1)">8</text>
<text x="164.3" y="257.1" transform="rotate(-90 164.3 257.1)">9</text>
<text x="116.7" y="258.7" transform="rotate(-90 116.7 258.7)">10</text>
<text x="166.7" y="258.7" transform="rotate(-90 166.7 258.7)">10</text>
<text x="28.6" y="269.1" transform="rotate(-90 28.6 269.1)">1</text>
<text x="30.9" y="269.1" transform="rotate(-90 30.9 269.1)">2</text>
<text x="33.4" y="269.1" transform="rotate(-90 33.4 269.1)">3</text>
<text x="35.7" y="269.1" transform="rotate(-90 35.7 269.1)">4</text>
<text x="38.1" y="269.1" transform="rotate(-90 38.1 269.1)">5</text>
<text x="40.5" y="269.1" transform="rotate(-90 40.5 269.1)">6</text>
<text x="42.9" y="269.1" transform="rotate(-90 42.9 269.1)">7</text>
<text x="45.3" y="269.1" transform="rotate(-90 45.3 269.1)">8</text>
<text x="47.6" y="269.1" transform="rotate(-90 47.6 269.1)">9</text>
<text x="11.1" y="271.9" transform="rotate(-90 11.1 271.9)">0</text>
<text x="50" y="270.6" transform="rotate(-90 50 270.6)">10</text>
<text x="196.3" y="271.9" transform="rotate(-90 196.3 271.9)">0</text>
<text x="26" y="287.3" transform="rotate(-90 26 287.3)">A</text>
<text x="51.4" y="287.3" transform="rotate(-90 51.4 287.3)">B</text>
<text x="76.8" y="287.3" transform="rotate(-90 76.8 287.3)">C</text>
<text x="102.2" y="287.3" transform="rotate(-90 102.2 287.3)">D</text>
<text x="127.6" y="287.3" transform="rotate(-90 127.6 287.3)">E</text>
<text x="153" y="287.3" transform="rotate(-90 153 287.3)">F</text>
<text x="178.4" y="287.3" transform="rotate(-90 178.4 287.3)">G</text>
</g>
</svg>
